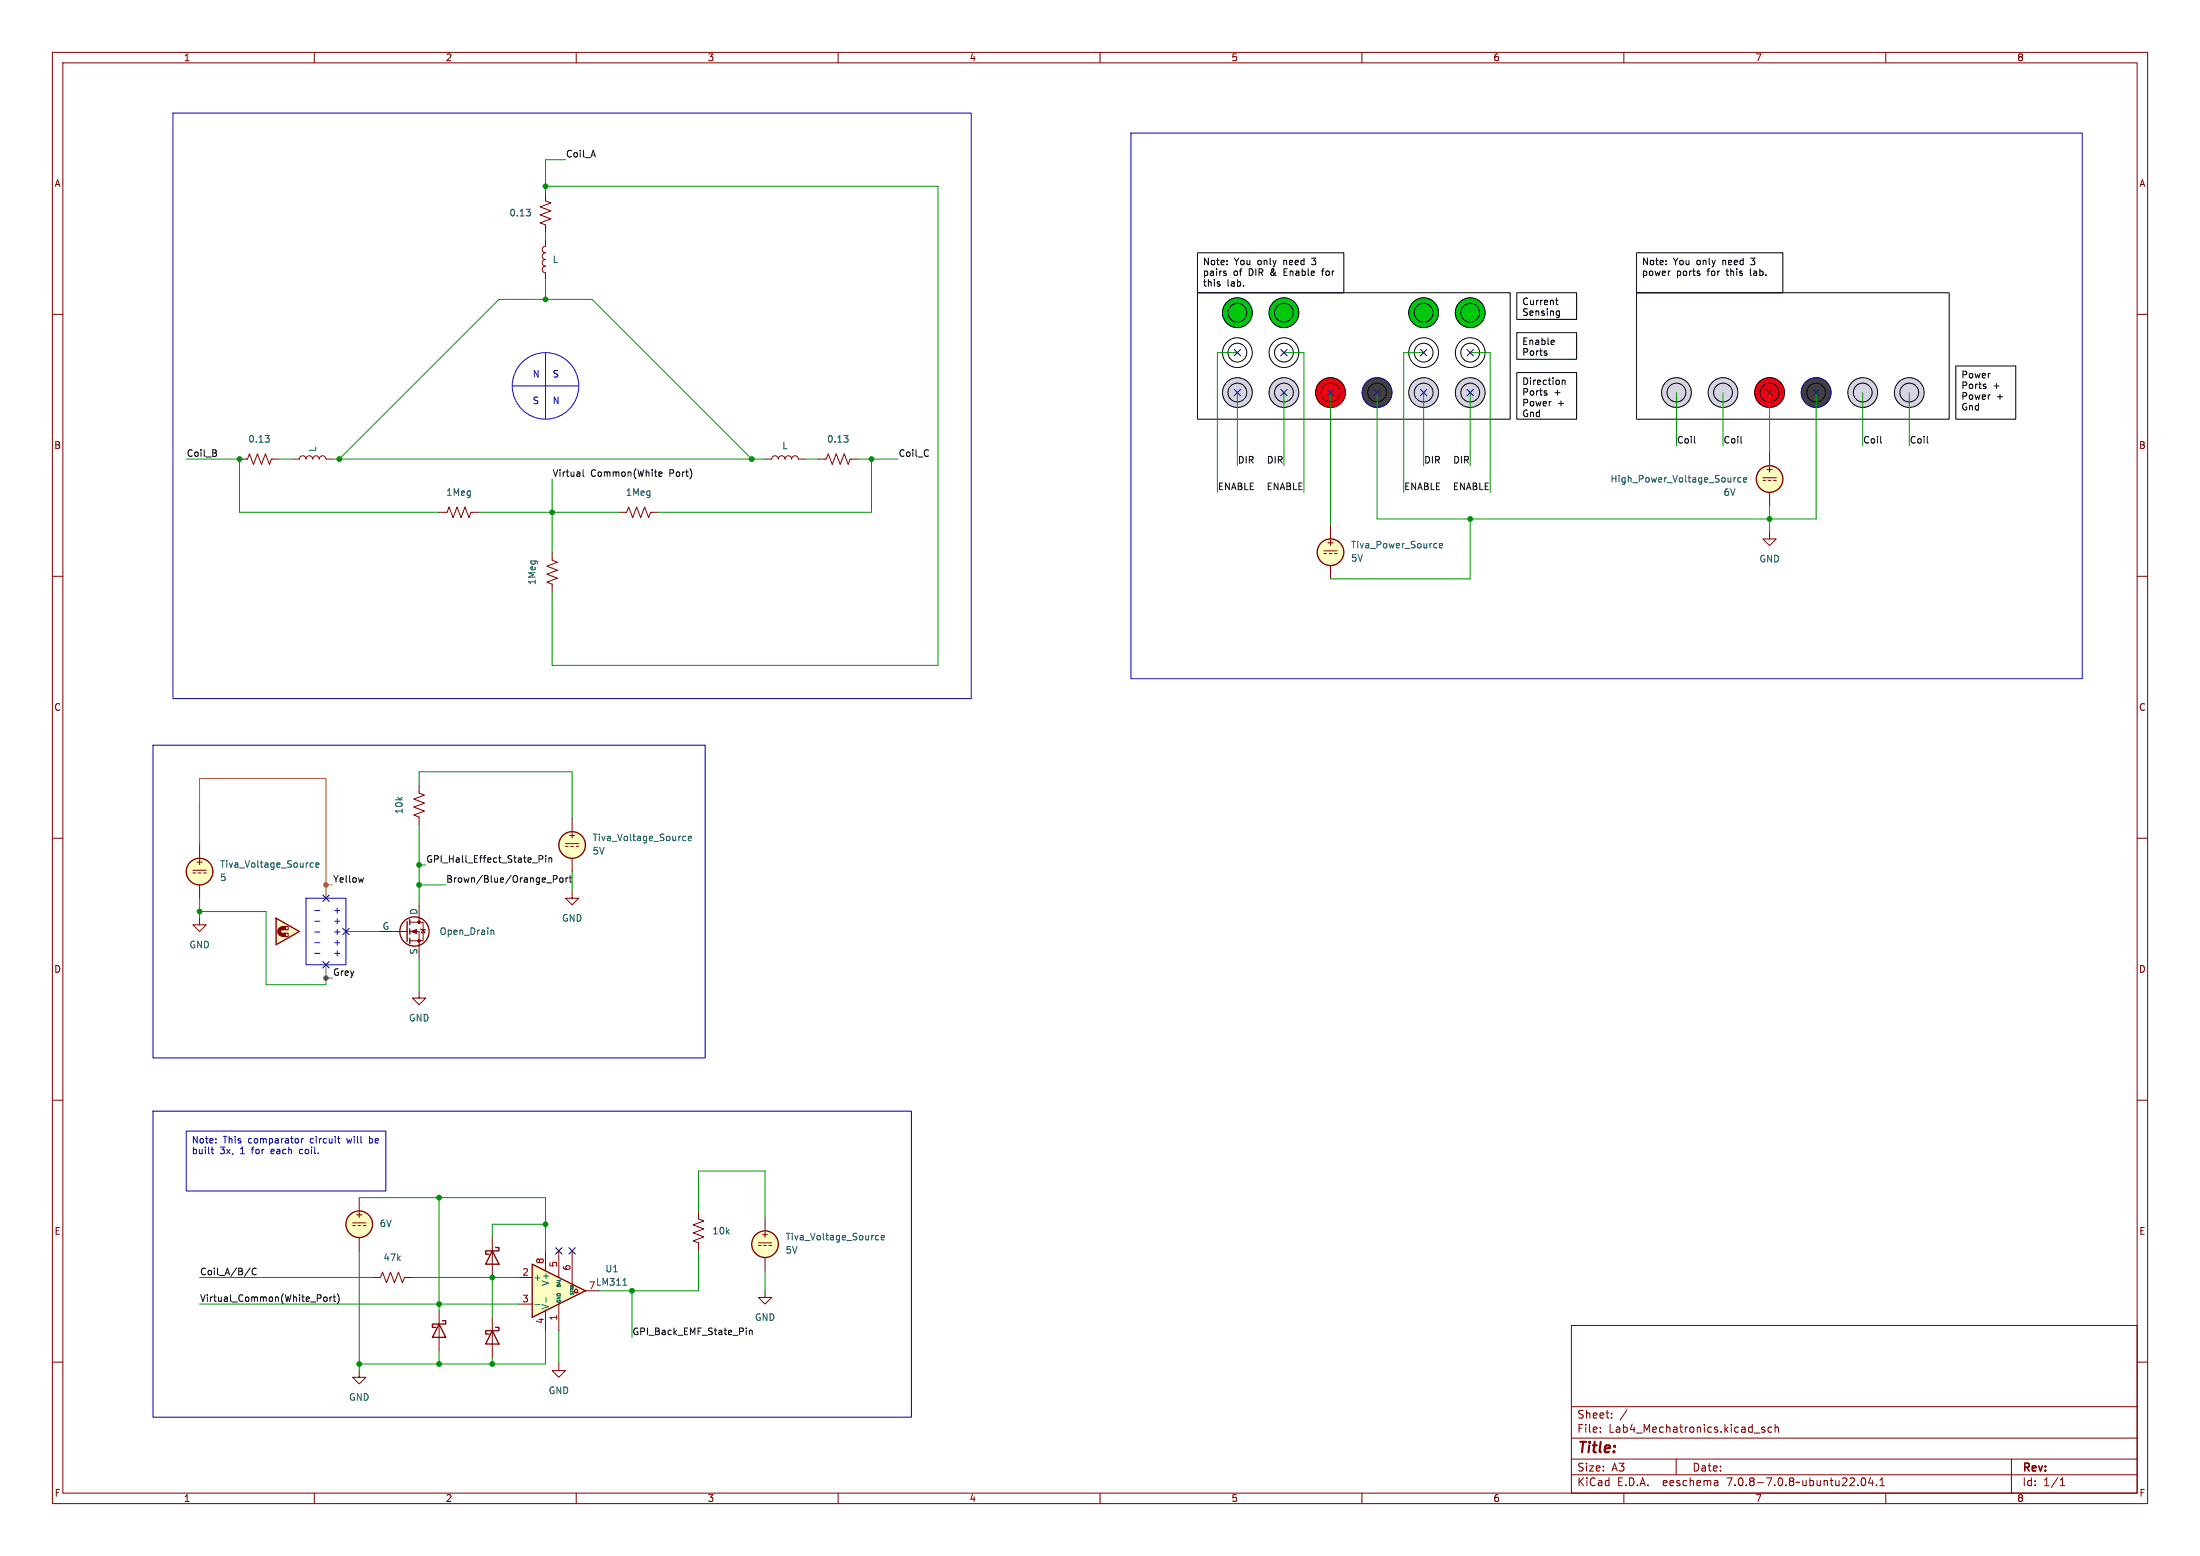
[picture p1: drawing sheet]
<svg xmlns="http://www.w3.org/2000/svg" width="420mm" height="297mm" viewBox="0 0 420 297" stroke-linecap="round" stroke-linejoin="round" font-family="sans-serif">
<g fill="none" stroke="#840000" stroke-width=".19">
<path d="M10 10h400v277h-400zM12 12h396v273h-396zM60 10v2M110 10v2M160 10v2M210 10v2M260 10v2M310 10v2M360 10v2M10 60h2M104.1 45.7v1.3a.64 .64 0 0 0-.6 .6 .64 .64 0 0 0 .6 .7 .64 .64 0 0 0-.6 .6 .64 .64 0 0 0 .6 .6 .64 .64 0 0 0-.6 .7 .64 .64 0 0 0 .6 .6 .64 .64 0 0 0-.6 .6 .64 .64 0 0 0 .6 .7v1.2M408 60h2"/>
<path d="M118.1 97.8h1.5l.4-1 .8 2 .7-2 .8 2 .8-2 .7 2 .4-1h1.5M146 87.6h1.3a.64 .64 0 0 1 .7-.6 .64 .64 0 0 1 .6 .6 .64 .64 0 0 1 .6-.6 .64 .64 0 0 1 .7 .6 .64 .64 0 0 1 .6-.6 .64 .64 0 0 1 .6 .6 .64 .64 0 0 1 .7-.6 .64 .64 0 0 1 .6 .6h1.3M156.2 87.6h1.5l.4-1 .8 2 .7-2 .8 2 .8-2 .7 2 .4-1h1.5M10 110h2M408 110h2M10 160h2M80 149.9v1.5l1 .4-2 .7 2 .8-2 .8 2 .7-2 .8 1 .4v1.5M109.2 156.2v2.6M408 160h2M36.8 166.1h2.6M36.8 166.6h.5M37.8 166.6h.6"/>
<path d="M38.1 161.3v2.5M38.1 168.9v2.6M38.9 166.6h.5M72.4 177.8h5.3M78.2 177.8h1.8v5.1M78.2 176h2.6v3.6h-2.6M80 172.7v3.3M80.3 177.3l1 .2M80.8 177.4l.4 .7h-.8zM107.9 161h2.6M107.9 161.5h.6M109 161.5h.5"/>
<path d="M109.2 170.2v1.3h1.3l-1.3 1.2-1.3-1.2h1.3M109.2 163.8v2.6M110 161.5h.5M10 210h2M408 210h2M10 260h2M300 253h108v32h-108zM408 260h2M300 278.5h108M300 274.5h108M300 268.5h108M305.5 273.2v.2"/>
<path d="M305.5 272.5v.1M307.7 270.5v.2M307.7 269.8v.1M310.6 269.1l-1.3 1.9M320 278.5v3M334.9 273.5h1.1M336.9 272.5l-.4-.1-.2 .2 .1 .2 .5 .2v.3h-.6M338.2 272.5l-.4-.1-.3 .3 .2 .6h.5M338.9 272.5l.2-.1 .3 .1 .1 .9M338.9 271.9v1.5M384 278.5v6.5M60 285v2"/>
<path d="M110 285v2M160 285v2M210 285v2M260 285v2M300 281.5h108M310 285v2M327.9 282.7v.9M327.9 283.5l-.1 .1M327.9 282.9l-.1 .1M355.4 282.2l.3-.1a.8 .8 0 0 1 .5 .7 .8 .8 0 0 1-.5 .8l-.3-.2-.1-.4zM357.1 282l-.4 1.1h1M357.4 282.6v1"/>
<path d="M358.2 283.4v.2M358.9 283.6h.8M358.9 282.5l.4-.4v1.5M360 285v2M393.3 283.6h.9M393.3 282.5l.4-.4v1.5"/>
</g>
<g fill="#00c90d" stroke="#00c90d" stroke-width=".19">
<circle cx="271.8" cy="59.7" r="2.84"/>
<circle cx="280.7" cy="59.7" r="2.84"/>
<circle cx="245.1" cy="59.7" r="2.84"/>
<circle cx="236.2" cy="59.7" r="2.84"/>
</g>
<g fill="#d6d4e3" stroke="#d6d4e3" stroke-width=".19">
<circle cx="245.1" cy="74.9" r="2.84"/>
<circle cx="364.5" cy="74.9" r="2.84"/>
<circle cx="271.8" cy="74.9" r="2.84"/>
<circle cx="320" cy="74.9" r="2.84"/>
<circle cx="280.7" cy="74.9" r="2.84"/>
<circle cx="236.2" cy="74.9" r="2.84"/>
<circle cx="328.9" cy="74.9" r="2.84"/>
<circle cx="355.6" cy="74.9" r="2.84"/>
</g>
<g fill="#f01" stroke="#f01" stroke-width=".19">
<circle cx="254" cy="74.9" r="2.84"/>
<circle cx="337.8" cy="74.9" r="2.84"/>
</g>
<g fill="#414141" stroke="#414141" stroke-width=".19">
<circle cx="262.9" cy="74.9" r="2.84"/>
<circle cx="346.7" cy="74.9" r="2.84"/>
</g>
<g fill="#ffffc2" stroke="#ffffc2" stroke-width=".19">
<circle cx="38.1" cy="166.4" r="2.54"/>
<circle cx="109.2" cy="161.3" r="2.54"/>
</g>
<g fill="none" stroke="#840000" stroke-width=".25">
<path d="M77.7 175.9v3.8M78.2 175.5v1M78.2 177.3v1M78.2 179.1v1"/>
<circle cx="38.1" cy="166.4" r="2.54"/>
<circle cx="79.1" cy="177.8" r="2.79"/>
<circle cx="109.2" cy="161.3" r="2.54"/>
</g>
<path d="M161.1 83.1h.8l-.4 .5M161.8 83.7l.1 .2-.1 .4M130.4 159.7h.5M59.3 165.5h.5M59.3 164.8h.5M60.3 165.1l.6-.1-.1-.2-.3-.1-.2 .2v.6h.5M93.8 177.6h.4l.1 .8M130.4 160.4h.5M131.4 160l.6-.1-.1-.2-.3-.1-.2 .2 .1 .6h.4" fill="none" stroke="#006464" stroke-width=".19"/>
<g fill="#840000" stroke="#840000" stroke-width=".19">
<path d="M78.5 177.8l1-.4v.8z"/>
<circle cx="80" cy="179.6" r=".25"/>
<circle cx="80" cy="176" r=".25"/>
</g>
<path d="M101.6 241.3l10.2 5.1-10.2 5.1z" fill="#ffffc2"/>
<g fill="none" stroke="#840000" stroke-width=".25">
<path d="M83.8 252.7l1.3 2.6h-2.6zM84.5 252.1h.6v.6h-2.6v.7h.7M101.6 241.3l10.2 5.1-10.2 5.1z"/>
<circle cx="337.8" cy="91.4" r="2.54"/>
<circle cx="254" cy="105.4" r="2.54"/>
</g>
<g fill="none" stroke="#840000" stroke-width=".19">
<path d="M104.1 36.8v1.6l1.1 .3-2.1 .8 2.1 .8-2.1 .7 2.1 .8-2.1 .7 1 .4v1.6M45.7 87.6h1.5l.4-1 .8 2 .7-2 .8 2 .8-2 .7 2 .4-1h1.5M55.9 87.6h1.2a.64 .64 0 0 1 .7-.6 .64 .64 0 0 1 .6 .6 .64 .64 0 0 1 .7-.6 .64 .64 0 0 1 .6 .6 .64 .64 0 0 1 .6-.6 .64 .64 0 0 1 .7 .6 .64 .64 0 0 1 .6-.6 .64 .64 0 0 1 .6 .6h1.3M83.8 97.8h1.5l.4-1 .8 2 .7-2 .8 2 .8-2 .7 2 .4-1h1.5M336.5 91.2h2.6M336.5 91.7h.6M337.6 91.7h.5M337.8 86.4v2.5M337.8 94v2.5M338.6 91.7h.5M105.4 105.4v1.5l1 .4-2 .8 2 .7-2 .8 2 .8-2 .7 1 .4v1.5M252.7 105.2h2.6"/>
<path d="M252.7 105.7h.5M253.7 105.7h.6M254 100.3v2.6M254 108v2.5M254.8 105.7h.5M337.8 101.6v1.3h1.3l-1.3 1.2-1.3-1.2h1.3M38.1 175.3v1.2h1.3l-1.3 1.3-1.3-1.3h1.3M104.1 238.8v3.8M106.7 238.8v5M109.2 238.8v6.3M133.3 231.1v1.6l1.1 .3-2.1 .8 2.1 .8-2.1 .7 2.1 .8-2.1 .8 1 .3v1.6M83.8 250.2v7.6"/>
<path d="M99.1 243.8h2.5M99.1 248.9h2.5M104.1 250.2v3.8M106.7 248.9v5.1M109.6 246.8h.4l-.4-.4 .4-.4 .4 .4-.4 .4h.4M111.8 246.4h2.5"/>
</g>
<g fill="none" stroke="#006464" stroke-width=".19">
<path d="M100.5 39.9h.7l-.4 .5M101.1 40.5l.1 .2-.1 .5M50.6 83.1h.8l-.4 .5M51.3 83.7l.1 .2-.1 .4M331.4 91.2l-.3 .1M332.4 91.2h-.4l-.2 .2 .1 .6h.5M332.9 91.6l.6-.1-.1-.3h-.4l-.1 .2v.6h.5M274.2 103.7l.1 .1M274.3 104.5l-.1 .1M274.8 104.2l.6-.2-.1-.2-.3-.1-.2 .2 .1 .6h.4M102.1 249h1M104.2 247.6v1"/>
<path d="M118.9 245.3h.8"/>
</g>
<g fill="#ffffc2" stroke="#ffffc2" stroke-width=".19">
<path d="M54.4 176.9h.6v.6h-.6z"/>
<circle cx="337.8" cy="91.4" r="2.54"/>
<circle cx="254" cy="105.4" r="2.54"/>
</g>
<path d="M52.7 175.3l4.4 2.5-4.4 2.5z" fill="#ffffc2"/>
<g fill="#ffffc2" stroke="#ffffc2" stroke-width=".19">
<path d="M54.4 178.1h.6v.6h-.6z"/>
<circle cx="68.6" cy="233.7" r="2.54"/>
<circle cx="146" cy="237.5" r="2.54"/>
</g>
<g fill="#840000" stroke="#840000" stroke-width=".19">
<path d="M53.9 176.9h.6v.6h-.6z"/>
<path d="M53.9 178.1h.6v.6h-.6z"/>
</g>
<g fill="none" stroke="#840000" stroke-width=".19">
<path d="M54.4 176.9h.6v.6h-.6zM54.4 178.1h.6v.6h-.6zM80 189.2v1.3h1.3l-1.3 1.3-1.3-1.3h1.3M67.3 233.4h2.5M67.3 233.9h.5M68.3 233.9h.5M68.6 228.6v2.5M68.6 236.2v2.6M69.3 233.9h.5M94 236.2v7.6M144.8 237.2h2.5M144.8 237.7h.5"/>
<path d="M145.8 237.7h.5M146 232.4v2.5M146.8 237.7h.5M71.1 243.8h1.5l.4-1 .8 2.1 .7-2.1 .8 2.1 .8-2.1 .7 2.1 .4-1.1h1.5M94 251.5v7.6M146 246.4v1.2h1.3l-1.3 1.3-1.2-1.3h1.2M146 240v2.6M68.6 261.6v1.3h1.2l-1.2 1.3-1.3-1.3h1.3M106.7 260.3v1.3h1.2l-1.2 1.3-1.3-1.3h1.3"/>
</g>
<path d="M53.9 177.2a.64 .64 0 0 0-.6 .6 .64 .64 0 0 0 .6 .6" fill="none" stroke="#840000" stroke-width=".76"/>
<g fill="none" stroke="#840000" stroke-width=".25">
<path d="M52.7 175.3l4.4 2.5-4.4 2.5zM94 238.8l1.2 2.5h-2.5zM94.6 238.1h.6v.7h-2.5v.6h.6M94 254l1.2 2.5h-2.5zM94.6 253.4h.6v.6h-2.5v.6h.6"/>
<circle cx="68.6" cy="233.7" r="2.54"/>
<circle cx="146" cy="237.5" r="2.54"/>
</g>
<path d="M167.3 236.6h.5M167.3 235.9h.5M168.2 236.2l.6-.1v-.2l-.4-.1-.2 .2 .1 .6h.5" fill="none" stroke="#006464" stroke-width=".19"/>
<g fill="none" stroke="#0f0f0f" stroke-width=".19">
<path d="M41.3 86.6v.4M111.3 89.7v1l.2 .2M125.8 90.5l.6-.1-.1-.3h-.3l-.2 .2v.6h.5M323.5 84.5l.1 .1M332.4 84.5l.1 .1M359.1 84.5l.1 .1M368 84.5l.1 .1M69.4 167.6l-.2 .8M102.9 163.3h.5l.2 .3-.1 .3-.6 .1M104.2 163.3v.1M104.2 163.7v.9M104.8 163.7v.9"/>
<path d="M104.8 163.9l.2-.2 .3 .1v.8M105.6 167.8l.6-.1 .2-.1-.1-.4-.7-.1v1.3M106.9 167.7l.2-.1 .3 .1 .1 .5-.1 .1-.3 .1-.2-.1zM108 167.6v.8M108.4 167.6l-.4 .2M108.7 167.6h.4M108.8 167.1v1.1l.3 .2M47.8 242l-1.1 1.6M48.9 242.2a.6 .6 0 0 0-.8 .4 .6 .6 0 0 0 .6 .7l.2-.1M61.9 247.6h.3l.3 .2v.4l-.3 .2-.3-.1-.1-.1zM63 247.6v.8M63.4 247.6l-.4 .2"/>
<path d="M63.6 247.6h.5M63.8 247.1v1.1l.3 .2M64.4 247a1.46 1.46 0 0 1 0 1.9M142.5 253.5v.1M143.1 253.9v.9M143.1 254l.1-.1 .3 .1 .1 .8"/>
</g>
<g fill="none" stroke="#0000c2" stroke-width=".19">
<path d="M33 21.6h152.4v111.8h-152.4zM215.9 25.4h181.6v104.1h-181.6zM97.8 73.7h12.7M104.1 67.3v12.7M29.2 142.2h105.4v59.7h-105.4zM58.4 171.5h7.6v12.7h-7.6zM60.1 173.8h1M60.1 175.8h1M60.1 177.9h1M60.1 179.9h1M60.1 182h1M29.2 212.1h144.8v58.4h-144.8z"/>
<path d="M35.6 215.9h38.1v11.4h-38.1zM40.3 219.4h.5M40.5 218.9v1.1l.3 .2M41.2 218.1v.1M41.2 217.4v.1M57.4 219.4l-.2 .2v.4l.2 .2M57.5 217.3v.9M57.9 217.3l-.4 .3M64.4 217.3h.5M64.7 218.1l.2 .1M70.5 216.9v1.3M70.5 218.1l.2 .1"/>
<path d="M70.7 217.3l-.2 .1"/>
<circle cx="104.1" cy="73.7" r="6.3"/>
<circle cx="262.9" cy="74.9" r="2.84"/>
<circle cx="346.7" cy="74.9" r="2.84"/>
</g>
<g fill="none" stroke="#000" stroke-width=".19">
<path d="M228.6 48.3h27.9v7.6h-27.9zM228.6 55.9h59.7v24.1h-59.7zM232.9 54.3v.3M233.8 51.7l.3 .1M233.8 52.2h.3v.2l-.4 .2M234.2 50.4v.1M234.2 49.7v.2M252.3 51.7h.5M252.5 51.4v1.2M289.6 55.9h11.4v5.1h-11.4zM297 57.3h.4M297.1 56.9v1.1l.3 .2"/>
<path d="M297.3 59.4h.4M297.7 59.4v1l-.1 .2h-.3M312.4 48.3h28v7.6h-28zM312.4 55.9h59.7v24.1h-59.7zM318.1 50.4v.1M318.1 49.7v.2M318.7 51.7h.2M324.5 52.2v.3M289.6 63.5h11.4v5.1h-11.4zM289.6 71.1h11.4v8.9h-11.4zM295.1 67.4l.2 .2-.2 .2M295.1 67h.2"/>
<path d="M296.5 64.9l.2 .3-.6 .2M296.7 65.7l-.2 .1M297.7 60.1l-.4 .1M373.4 69.9h11.4v10.1h-11.4z"/>
<circle cx="236.2" cy="59.7" r="2.84"/>
<circle cx="236.2" cy="59.7" r="1.8"/>
<circle cx="245.1" cy="59.7" r="2.84"/>
<circle cx="245.1" cy="59.7" r="1.8"/>
<circle cx="271.8" cy="59.7" r="2.84"/>
<circle cx="271.8" cy="59.7" r="1.8"/>
<circle cx="280.7" cy="59.7" r="2.84"/>
<circle cx="280.7" cy="59.7" r="1.8"/>
<circle cx="236.2" cy="74.9" r="2.84"/>
<circle cx="236.2" cy="67.3" r="2.84"/>
<circle cx="236.2" cy="74.9" r="1.8"/>
<circle cx="236.2" cy="67.3" r="1.8"/>
<circle cx="245.1" cy="67.3" r="2.84"/>
<circle cx="245.1" cy="74.9" r="2.84"/>
<circle cx="245.1" cy="74.9" r="1.8"/>
<circle cx="245.1" cy="67.3" r="1.8"/>
<circle cx="254" cy="74.9" r="2.84"/>
<circle cx="254" cy="74.9" r="1.8"/>
<circle cx="262.9" cy="74.9" r="1.8"/>
<circle cx="271.8" cy="67.3" r="2.84"/>
<circle cx="271.8" cy="74.9" r="2.84"/>
<circle cx="271.8" cy="74.9" r="1.8"/>
<circle cx="271.8" cy="67.3" r="1.8"/>
<circle cx="280.7" cy="67.3" r="2.84"/>
<circle cx="280.7" cy="74.9" r="2.84"/>
<circle cx="280.7" cy="74.9" r="1.8"/>
<circle cx="280.7" cy="67.3" r="1.8"/>
<circle cx="320" cy="74.9" r="2.84"/>
<circle cx="320" cy="74.9" r="1.8"/>
<circle cx="328.9" cy="74.9" r="2.84"/>
<circle cx="328.9" cy="74.9" r="1.8"/>
<circle cx="337.8" cy="74.9" r="2.84"/>
<circle cx="337.8" cy="74.9" r="1.8"/>
<circle cx="346.7" cy="74.9" r="1.8"/>
<circle cx="355.6" cy="74.9" r="2.84"/>
<circle cx="355.6" cy="74.9" r="1.8"/>
<circle cx="364.5" cy="74.9" r="2.84"/>
<circle cx="364.5" cy="74.9" r="1.8"/>
</g>
<path d="M295.1 75l.2 .2-.2 .2M295.1 74.6l.2 .1M298.2 72.5v.9M298.2 72.7l.2-.2 .3 .1 .1 .8M379 73.7l.2 .2-.2 .3M379 73.3l.1 .1" fill="none" stroke="#050505" stroke-width=".19"/>
<g fill="none" stroke="#009600" stroke-width=".19">
<path d="M104.1 35.6h75v91.4h-73.7v-14M107.9 30.5h-3.8v6.3M104.1 44.5v1.2M104.1 53.3v3.9M236.2 67.3h-3.8v26.7M236.2 74.9v14M245.1 67.3h3.8v26.7M245.1 74.9v14M254 74.9v25.4M262.9 74.9v24.2h83.8v-24.2M271.8 74.9v14M271.8 67.3h-3.8v26.7"/>
<path d="M280.7 67.3h3.8v26.7M280.7 74.9v14M320 74.9v10.2M328.9 74.9v10.2M337.8 74.9v11.5M355.6 74.9v10.2M364.5 74.9v10.2M35.6 87.6h10.1v10.2h38.1M53.3 87.6h2.6M63.5 87.6h82.5M64.8 87.6l30.4-30.4h17.8l30.5 30.4M91.4 97.8h26.7"/>
<path d="M105.4 91.4v14M153.7 87.6h2.5M163.8 87.6h7.6M166.4 87.6v10.2h-40.7M280.7 99.1v11.4h-26.7M337.8 96.5v5.1M38.1 153.7v7.6M80 149.9v-2.6h29.2v8.9M80 157.5v15.2M38.1 171.5v3.8M38.1 174h12.7v14h11.4M66 177.8h6.4"/>
<path d="M80 168.9h5.1M80 165.1h1.3M109.2 166.4v3.8M80 182.9v6.3M68.6 238.8v22.8M68.6 228.6h35.5v10.2M83.8 228.6v21.6M104.1 233.7h-10.1v2.5M133.3 231.1v-7.6h12.7v8.9M133.3 238.8v7.6h-19M38.1 248.9h61M38.1 243.8h33"/>
<path d="M78.7 243.8h20.4M83.8 257.8v2.5M94 243.8v7.7M94 259.1v1.2M104.1 254v6.3h-35.5M106.7 254v6.3M120.6 246.4v8.9M146 242.6v3.8"/>
</g>
<path d="M62.2 186.7h1.3M62.2 184.2v3.8" fill="none" stroke="#646464" stroke-width=".19"/>
<path d="M38.1 153.7v-5.1h24.1v22.9" fill="none" stroke="#8d9500" stroke-width=".19"/>
<path d="M62.2 168.9h1.3" fill="none" stroke="#afa62e" stroke-width=".19"/>
<g fill="none" stroke="#000084" stroke-width=".19">
<path d="M235.6 66.7l1.2 1.2M235.6 74.3l1.2 1.2M236.8 66.7l-1.2 1.2M236.8 74.3l-1.2 1.2M244.5 66.7l1.2 1.2M244.5 74.3l1.2 1.2M245.7 66.7l-1.2 1.2M245.7 74.3l-1.2 1.2M253.4 74.3l1.2 1.2M254.6 74.3l-1.2 1.2M262.3 74.3l1.2 1.2M263.5 74.3l-1.2 1.2"/>
<path d="M271.2 74.3l1.2 1.2M271.2 66.7l1.2 1.2M272.4 74.3l-1.2 1.2M272.4 66.7l-1.2 1.2M280.1 74.3l1.2 1.2M280.1 66.7l1.2 1.2M281.3 74.3l-1.2 1.2M281.3 66.7l-1.2 1.2M337.2 74.3l1.2 1.2M338.4 74.3l-1.2 1.2M346.1 74.3l1.2 1.2M347.3 74.3l-1.2 1.2"/>
<path d="M61.6 170.8l1.2 1.3M62.8 170.8l-1.2 1.3M65.4 177.2l1.2 1.2M66.6 177.2l-1.2 1.2M61.6 183.5l1.2 1.3M62.8 183.5l-1.2 1.3M106.1 238.2l1.2 1.2M107.3 238.2l-1.2 1.2M108.6 238.2l1.2 1.2M109.8 238.2l-1.2 1.2"/>
</g>
<g fill="#009600" stroke="#009600" stroke-width=".19">
<circle cx="80" cy="168.9" r=".46"/>
<circle cx="105.4" cy="97.8" r=".46"/>
<circle cx="166.4" cy="87.6" r=".46"/>
<circle cx="104.1" cy="57.2" r=".46"/>
<circle cx="104.1" cy="35.6" r=".46"/>
<circle cx="143.5" cy="87.6" r=".46"/>
<circle cx="280.7" cy="99.1" r=".46"/>
<circle cx="337.8" cy="99.1" r=".46"/>
<circle cx="83.8" cy="228.6" r=".46"/>
<circle cx="80" cy="165.1" r=".46"/>
<circle cx="38.1" cy="174" r=".46"/>
<circle cx="104.1" cy="233.7" r=".46"/>
<circle cx="94" cy="243.8" r=".46"/>
<circle cx="94" cy="260.3" r=".46"/>
<circle cx="120.6" cy="246.4" r=".46"/>
<circle cx="64.8" cy="87.6" r=".46"/>
<circle cx="45.7" cy="87.6" r=".46"/>
<circle cx="83.8" cy="260.3" r=".46"/>
<circle cx="83.8" cy="248.9" r=".46"/>
<circle cx="68.6" cy="260.3" r=".46"/>
</g>
<circle cx="62.2" cy="186.7" r=".46" fill="#646464" stroke="#646464" stroke-width=".19"/>
<circle cx="62.2" cy="168.9" r=".46" fill="#afa62e" stroke="#afa62e" stroke-width=".19"/>
<text font-size="2.8" fill="#840000" x="301" y="277.9">Title:</text>
<g font-size="2.1" fill="#840000">
<text x="301" y="273.7">File:</text>
<text x="301" y="271">Sheet:</text>
<text x="307.1" y="273.7">Lab4_Mechatronics.kicad_sch</text>
<text x="301" y="281.1">Size:</text>
<text x="307.6" y="281.1">A3</text>
<text x="323" y="281.1">Date:</text>
<text x="386" y="281.3">Rev:</text>
<text x="301" y="283.9">KiCad</text>
<text x="308.7" y="283.9">E.D.A.</text>
<text x="317.6" y="283.9">eeschema</text>
<text x="330" y="283.9">7.0.8-7.0.8~ubuntu22.04.1</text>
<text x="386" y="283.9">Id:</text>
<text x="390.1" y="283.9">1/1</text>
</g>
<g font-size="1.8" fill="#840000">
<text x="35" y="11.9">1</text>
<text x="85" y="11.9">2</text>
<text x="135" y="11.9">3</text>
<text x="185" y="11.9">4</text>
<text x="235" y="11.9">5</text>
<text x="285" y="11.9">6</text>
<text x="335" y="11.9">7</text>
<text x="385" y="11.9">8</text>
<text x="10.3" y="35.9">A</text>
<text x="408.3" y="35.9">A</text>
<text x="10.3" y="85.9">B</text>
<text x="408.2" y="85.9">B</text>
<text x="336.9" y="90.4">+</text>
<text x="253.1" y="104.4">+</text>
<text x="10.3" y="135.9">C</text>
<text x="408.2" y="135.9">C</text>
<text x="108.3" y="160.3">+</text>
<text x="37.2" y="165.3">+</text>
<text x="10.3" y="185.9">D</text>
<text x="408.2" y="185.9">D</text>
<text x="67.7" y="232.6">+</text>
<text x="10.3" y="235.9">E</text>
<text x="145.2" y="236.5">+</text>
<text x="408.3" y="235.9">E</text>
<text x="10.3" y="285.9">F</text>
<text x="35" y="286.9">1</text>
<text x="85" y="286.9">2</text>
<text x="135" y="286.9">3</text>
<text x="185" y="286.9">4</text>
<text x="235" y="286.9">5</text>
<text x="285" y="286.9">6</text>
<text x="335" y="286.9">7</text>
<text x="385" y="286.9">8</text>
<text x="408.3" y="285.9">F</text>
</g>
<g font-size="1.8" fill="#0f0f0f">
<text x="107.9" y="30.1">Coil_A</text>
<text x="35.6" y="87.3">Coil_B</text>
<text x="171.4" y="87.3">Coil_C</text>
<text x="236.2" y="88.6">DIR</text>
<text x="241.8" y="88.6">DIR</text>
<text x="271.8" y="88.6">DIR</text>
<text x="277.3" y="88.6">DIR</text>
<text x="320" y="84.7">Coil</text>
<text x="328.9" y="84.7">Coil</text>
<text x="355.6" y="84.7">Coil</text>
<text x="364.5" y="84.7">Coil</text>
<text x="105.4" y="91.1">Virtual</text>
<text x="112.7" y="91.1">Common(White</text>
<text x="127.9" y="91.1">Port)</text>
<text x="232.4" y="93.6">ENABLE</text>
<text x="241.7" y="93.6">ENABLE</text>
<text x="268" y="93.6">ENABLE</text>
<text x="277.3" y="93.6">ENABLE</text>
<text x="81.3" y="164.8">GPI_Hall_Effect_State_Pin</text>
<text x="63.5" y="168.6">Yellow</text>
<text x="85.1" y="168.6">Brown/Blue/Orange_Port</text>
<text x="63.5" y="186.3">Grey</text>
<text x="38.1" y="243.5">Coil_A/B/C</text>
<text x="38.1" y="248.6">Virtual_Common(White_Port)</text>
<text x="120.6" y="254.9">GPI_Back_EMF_State_Pin</text>
</g>
<g font-size="1.8" fill="#006464">
<text x="97.2" y="41.5">0.13</text>
<text x="105.4" y="50.4">L</text>
<text x="47.3" y="84.7">0.13</text>
<text x="60.6" y="86.4" transform="rotate(-90 60.6 86.4)">L</text>
<text x="149.2" y="86">L</text>
<text x="157.8" y="84.7">0.13</text>
<text x="85.1" y="94.8">1Meg</text>
<text x="119.4" y="94.8">1Meg</text>
<text x="307.4" y="92.3">High_Power_Voltage_Source</text>
<text x="328.9" y="94.8">6V</text>
<text x="257.8" y="104.9">Tiva_Power_Source</text>
<text x="257.8" y="107.4">5V</text>
<text x="335.8" y="107.5">GND</text>
<text x="102.5" y="111.8" transform="rotate(-90 102.5 111.8)">1Meg</text>
<text x="77.1" y="155.5" transform="rotate(-90 77.1 155.5)">10k</text>
<text x="113" y="160.8">Tiva_Voltage_Source</text>
<text x="41.9" y="165.8">Tiva_Voltage_Source</text>
<text x="113" y="163.3">5V</text>
<text x="41.9" y="168.4">5</text>
<text x="72.9" y="177.5">G</text>
<text x="79.8" y="174.7" transform="rotate(-90 79.8 174.7)">D</text>
<text x="83.8" y="178.7">Open_Drain</text>
<text x="107.2" y="176.1">GND</text>
<text x="36.1" y="181.2">GND</text>
<text x="79.8" y="182.3" transform="rotate(-90 79.8 182.3)">S</text>
<text x="78" y="195.2">GND</text>
<text x="72.4" y="234.4">6V</text>
<text x="135.9" y="235.8">10k</text>
<text x="149.9" y="239.5">5V</text>
<text x="149.9" y="237">Tiva_Voltage_Source</text>
<text x="73.1" y="240.9">47k</text>
<text x="101.7" y="244.7">+</text>
<text x="105" y="245.6" transform="rotate(-90 105 245.6)">V+</text>
<text x="113.7" y="245.6">LM311</text>
<text x="115.5" y="243.1">U1</text>
<text x="105" y="250.1" transform="rotate(-90 105 250.1)">V-</text>
<text x="144" y="252.3">GND</text>
<text x="66.5" y="267.6">GND</text>
<text x="104.6" y="266.3">GND</text>
</g>
<g font-size="1.8">
<text x="229.6" y="50.9">Note:</text>
<text x="229.6" y="53">pairs</text>
<text x="235.4" y="53">of</text>
<text x="235.6" y="50.9">You</text>
<text x="238.5" y="53">DIR</text>
<text x="240.2" y="50.9">only</text>
<text x="242.8" y="53">&amp;</text>
<text x="245.3" y="50.9">need</text>
<text x="245.5" y="53">Enable</text>
<text x="250.9" y="50.9">3</text>
<text x="253.1" y="53">for</text>
<text x="313.4" y="50.9">Note:</text>
<text x="313.4" y="53">power</text>
<text x="319.4" y="50.9">You</text>
<text x="320" y="53">ports</text>
<text x="324" y="50.9">only</text>
<text x="326.1" y="53">for</text>
<text x="329.1" y="50.9">need</text>
<text x="329.9" y="53">this</text>
<text x="334.6" y="53">lab.</text>
<text x="334.7" y="50.9">3</text>
<text x="229.6" y="55">this</text>
<text x="234.2" y="55">lab.</text>
<text x="290.5" y="58.6">Current</text>
<text x="290.5" y="60.6">Sensing</text>
<text x="290.5" y="66.2">Enable</text>
<text x="290.5" y="68.2">Ports</text>
</g>
<g font-size="1.8" fill="#0000c2">
<text x="101.6" y="77.2">S</text>
<text x="101.6" y="72.1">N</text>
<text x="105.4" y="72.1">S</text>
<text x="105.4" y="77.2">N</text>
<text x="63.5" y="174.5">+</text>
<text x="63.5" y="176.5">+</text>
<text x="63.5" y="178.5">+</text>
<text x="63.5" y="180.6">+</text>
<text x="63.5" y="182.6">+</text>
<text x="36.5" y="218.6">Note:</text>
<text x="36.5" y="220.6">built</text>
<text x="42" y="220.6">3x,</text>
<text x="42.6" y="218.6">This</text>
<text x="46" y="220.6">1</text>
<text x="47.5" y="218.6">comparator</text>
<text x="48.4" y="220.6">for</text>
<text x="52.2" y="220.6">each</text>
<text x="57.8" y="220.6">coil.</text>
<text x="59.5" y="218.6">circuit</text>
<text x="66.7" y="218.6">will</text>
<text x="71.2" y="218.6">be</text>
</g>
<g font-size="1.8" fill="#050505">
<text x="290.5" y="73.8">Direction</text>
<text x="290.5" y="75.8">Ports</text>
<text x="290.5" y="77.9">Power</text>
<text x="296.6" y="75.8">+</text>
<text x="297.3" y="77.9">+</text>
<text x="374.3" y="72.5">Power</text>
<text x="374.3" y="74.6">Ports</text>
<text x="374.3" y="76.6">Power</text>
<text x="380.5" y="74.6">+</text>
<text x="381.1" y="76.6">+</text>
<text x="290.5" y="79.9">Gnd</text>
<text x="374.3" y="78.7">Gnd</text>
</g>
<g font-size="1.8" fill="#a90000">
<text x="99.6" y="243.6">2</text>
<text x="103.9" y="241.4" transform="rotate(-90 103.9 241.4)">8</text>
<text x="106.4" y="242" transform="rotate(-90 106.4 242)">5</text>
<text x="109" y="242.6" transform="rotate(-90 109 242.6)">6</text>
<text x="99.6" y="248.7">3</text>
<text x="112.3" y="246.1">7</text>
<text x="103.9" y="252.8" transform="rotate(-90 103.9 252.8)">4</text>
<text x="106.4" y="252.2" transform="rotate(-90 106.4 252.2)">1</text>
</g>
<g font-size=".9" fill="#006464">
<text x="107.2" y="245.9" transform="rotate(-90 107.2 245.9)">BAL</text>
<text x="107.2" y="248.8" transform="rotate(-90 107.2 248.8)">GND</text>
</g>
<text font-size=".7" fill="#006464" x="109.6" y="247.3" transform="rotate(-90 109.6 247.3)">STRB</text>
</svg>
